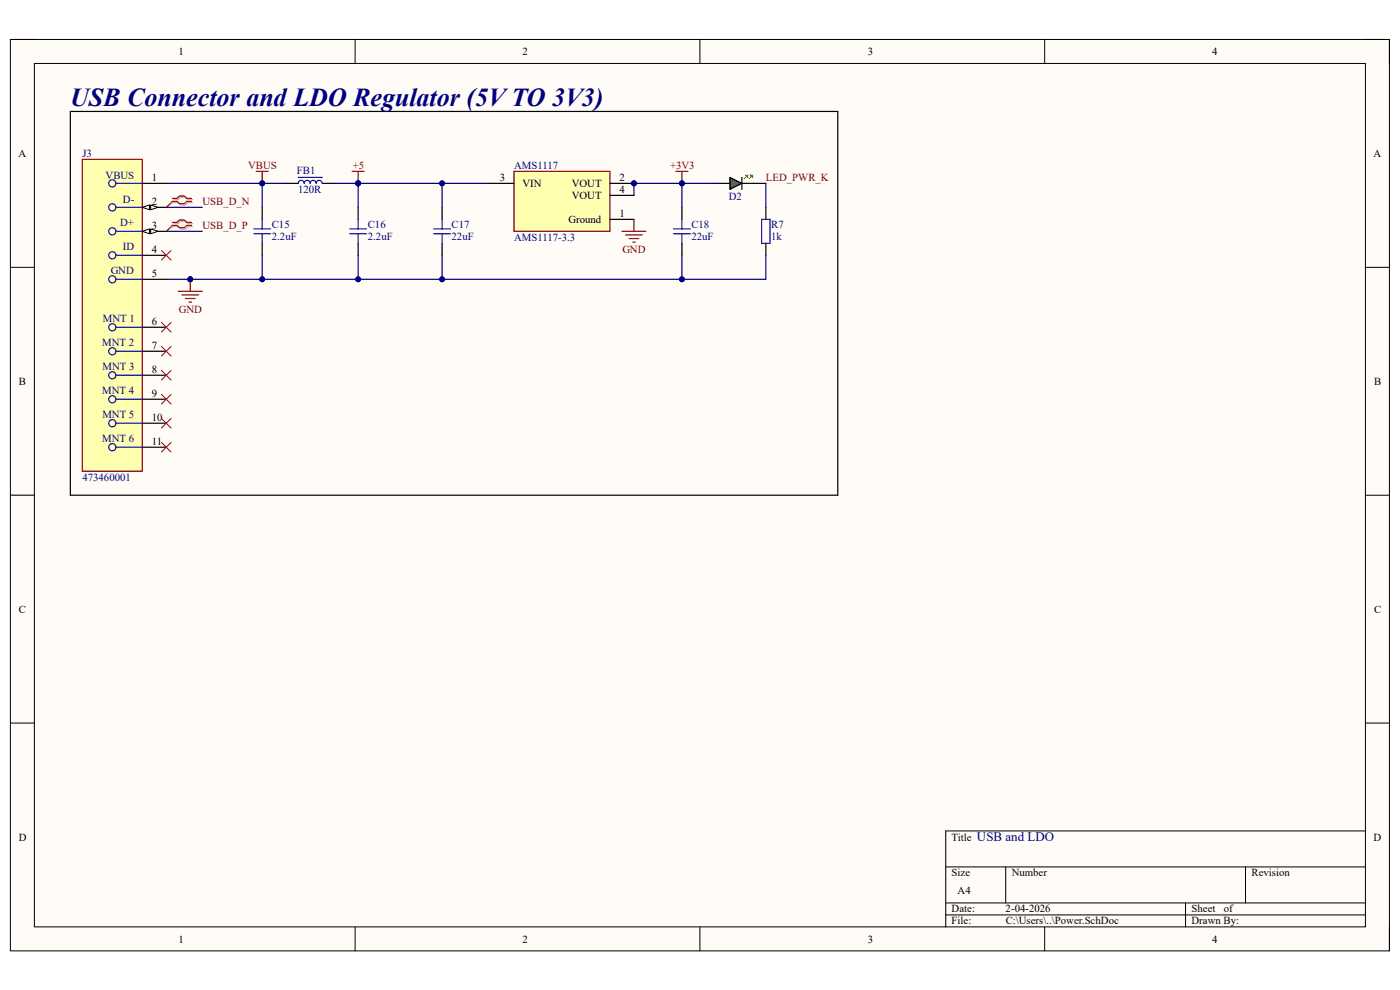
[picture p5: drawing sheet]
<svg xmlns="http://www.w3.org/2000/svg" width="297mm" height="210mm" viewBox="0 0 297 210" stroke-linecap="round" stroke-linejoin="round" font-family="sans-serif">
<path d="M2.2 8.4h292.6v193.3h-292.6z" fill-rule="evenodd" fill="#fffcf8"/>
<path d="M2.2 8.4h292.6v193.3h-292.6z" fill="none" stroke="#000" stroke-width=".21"/>
<path d="M7.3 13.5h282.4v183.1h-282.4z" fill-rule="evenodd" fill="#fffcf8"/>
<g fill="none" stroke="#000" stroke-width=".21">
<path d="M2.2 8.4h5.1M7.3 13.5h282.4v183.1h-282.4zM75.3 8.4v5.1M148.5 8.4v5.1M221.6 8.4v5.1M289.7 8.4h5.1v5.1M2.2 56.7h5.1M289.7 56.7h5.1M2.2 105h5.1M289.7 105.1h5.1M2.2 153.4h5.1M289.7 153.4h5.1"/>
<path d="M289.7 176.3h-89.1v20.3M75.3 196.6v5.1M148.5 196.6v5.1M200.6 183.9h89.1M200.6 191.5h89.1M200.6 194.1h89.1M213.4 183.9v7.6M221.6 196.6v5.1M251.5 191.5v5.1M264.2 183.9v7.6M294.8 196.6v5.1"/>
</g>
<circle cx="134.5" cy="38.9" r=".51" fill="#000080"/>
<circle cx="134.5" cy="38.9" r=".51" fill="none" stroke="#000080" stroke-width=".21"/>
<path d="M109.1 36.4h20.3v12.7h-20.3z" fill-rule="evenodd" fill="#ffffb0"/>
<path d="M109.1 36.4h20.3v12.7h-20.3z" fill="none" stroke="#800000" stroke-width=".25"/>
<path d="M104 38.9h5.1M129.4 38.9h5.1" fill="none" stroke="#000" stroke-width=".25"/>
<circle cx="134.5" cy="38.9" r=".51" fill="#000080"/>
<circle cx="134.5" cy="38.9" r=".51" fill="none" stroke="#000080" stroke-width=".21"/>
<path d="M129.4 41.4h5.1M129.4 46.5h5.1" fill="none" stroke="#000" stroke-width=".25"/>
<path d="M17.5 33.8h12.7v66.2h-12.7z" fill-rule="evenodd" fill="#ffffb0"/>
<path d="M17.5 33.8h12.7v66.2h-12.7z" fill="none" stroke="#800000" stroke-width=".25"/>
<g fill="none" stroke="#00f" stroke-width=".25">
<path d="M24.6 38.9h5.6M24.6 44h5.6M24.6 49.1h5.6M24.6 54.2h5.6M24.6 59.3h5.6M24.6 69.4h5.6M24.6 74.5h5.6M24.6 79.6h5.6M24.6 84.7h5.6M24.6 89.8h5.6M24.6 94.9h5.6"/>
<circle cx="23.8" cy="38.9" r=".76"/>
<circle cx="23.8" cy="54.2" r=".76"/>
<circle cx="23.8" cy="59.3" r=".76"/>
<circle cx="23.8" cy="49.1" r=".76"/>
<circle cx="23.8" cy="44" r=".76"/>
<circle cx="23.8" cy="69.4" r=".76"/>
<circle cx="23.8" cy="79.6" r=".76"/>
<circle cx="23.8" cy="74.5" r=".76"/>
<circle cx="23.8" cy="84.7" r=".76"/>
<circle cx="23.8" cy="89.8" r=".76"/>
<circle cx="23.8" cy="94.9" r=".76"/>
</g>
<path d="M30.2 38.9h5.1M30.2 44h5.1" fill="none" stroke="#000" stroke-width=".25"/>
<path d="M30.2 44l1.5-.5v1z" fill="#f8fcff"/>
<path d="M30.2 44l1.5-.5v1z" fill="none" stroke="#000" stroke-width=".21"/>
<path d="M32 43.5l1.5 .5-1.5 .5z" fill="#f8fcff"/>
<path d="M32 43.5l1.5 .5-1.5 .5z" fill="none" stroke="#000" stroke-width=".21"/>
<path d="M30.2 49.1h5.1" fill="none" stroke="#000" stroke-width=".25"/>
<path d="M30.2 49.1l1.5-.5v1z" fill="#f8fcff"/>
<path d="M30.2 49.1l1.5-.5v1z" fill="none" stroke="#000" stroke-width=".21"/>
<path d="M32 48.6l1.5 .5-1.5 .5z" fill="#f8fcff"/>
<path d="M32 48.6l1.5 .5-1.5 .5z" fill="none" stroke="#000" stroke-width=".21"/>
<path d="M30.2 54.2h5.1M30.2 59.3h5.1M30.2 69.4h5.1M30.2 74.5h5.1M30.2 79.6h5.1M30.2 84.7h5.1M30.2 89.8h5.1M30.2 94.9h5.1" fill="none" stroke="#000" stroke-width=".25"/>
<path d="M34.3 68.4l2 2M34.3 73.5l2 2M34.3 78.6l2 2M36.3 68.4l-2 2M36.3 73.5l-2 2M36.3 78.6l-2 2M34.3 83.7l2 2M34.3 88.8l2 2M34.3 93.9l2 2M36.3 83.7l-2 2M36.3 88.8l-2 2M36.3 93.9l-2 2" fill="none" stroke="#f00" stroke-width=".21"/>
<path d="M40.4 59.3v2.5M37.8 61.8h5.1M38.6 62.6h3.5M39.3 63.3h2.1M40.1 64.1h.5" fill="none" stroke="#800000" stroke-width=".25"/>
<circle cx="40.4" cy="59.2" r=".51" fill="#000080"/>
<circle cx="40.4" cy="59.2" r=".51" fill="none" stroke="#000080" stroke-width=".21"/>
<path d="M54.4 36.4h2.5M55.6 36.4v2.5" fill="none" stroke="#800000" stroke-width=".25"/>
<circle cx="55.6" cy="38.9" r=".51" fill="#000080"/>
<circle cx="55.6" cy="38.9" r=".51" fill="none" stroke="#000080" stroke-width=".21"/>
<path d="M34.3 53.1l2 2.1M36.3 53.1l-2 2.1" fill="none" stroke="#f00" stroke-width=".21"/>
<path d="M60.7 38.9h2.6M68.3 38.9h2.6M55.6 44v2.5M55.6 51.6v2.6M76 44v2.5M76 51.6v2.6" fill="none" stroke="#000" stroke-width=".25"/>
<path d="M63.3 38.9a.64 .64 0 0 1 .6-.6 .64 .64 0 0 1 .6 .6 .64 .64 0 0 1 .7-.6 .64 .64 0 0 1 .6 .6 .64 .64 0 0 1 .6-.6 .64 .64 0 0 1 .7 .6 .64 .64 0 0 1 .6-.6 .64 .64 0 0 1 .6 .6M63.3 37.6h5M53.8 49.6h3.6M53.8 48.6h3.6M55.6 46.5v2.1M55.6 49.6v2M74.2 49.6h3.6M74.2 48.6h3.6M76 46.5v2.1M76 49.6v2" fill="none" stroke="#00f" stroke-width=".25"/>
<path d="M74.7 36.4h2.6M76 36.4v2.5" fill="none" stroke="#800000" stroke-width=".25"/>
<circle cx="76" cy="38.9" r=".51" fill="#000080"/>
<circle cx="76" cy="38.9" r=".51" fill="none" stroke="#000080" stroke-width=".21"/>
<path d="M93.8 44v2.5M93.8 51.6v2.6M144.7 44v2.5M144.7 51.6v2.6" fill="none" stroke="#000" stroke-width=".25"/>
<path d="M92 49.6h3.6M92 48.6h3.6M93.8 46.5v2.1M93.8 49.6v2M142.9 49.6h3.5M142.9 48.6h3.5M144.7 46.5v2.1M144.7 49.6v2" fill="none" stroke="#00f" stroke-width=".25"/>
<path d="M143.4 36.4h2.5M144.7 36.4v2.5M131.9 49.1h5.1M132.7 49.8h3.6M133.5 50.6h2M134.2 51.4h.5M134.5 46.5v2.6" fill="none" stroke="#800000" stroke-width=".25"/>
<circle cx="144.7" cy="38.9" r=".51" fill="#000080"/>
<circle cx="144.7" cy="38.9" r=".51" fill="none" stroke="#000080" stroke-width=".21"/>
<path d="M152.3 38.9h2.5M157.4 38.9h2.5M157.4 37.6v2.6" fill="none" stroke="#000" stroke-width=".25"/>
<path d="M154.8 37.6l2.6 1.3-2.6 1.3z" fill-rule="evenodd" fill="#0f0"/>
<path d="M154.8 37.6l2.6 1.3-2.6 1.3zM159.9 38.9h2.6" fill="none" stroke="#000" stroke-width=".25"/>
<path d="M158.2 37.1h.5v.5z" fill="#0f0"/>
<path d="M158.2 37.1h.5v.5zM158.4 37.4l-.5 .5" fill="none" stroke="#0f0" stroke-width=".25"/>
<path d="M159.2 37.1h.5v.5z" fill="#0f0"/>
<path d="M159.2 37.1h.5v.5zM159.4 37.4l-.5 .5" fill="none" stroke="#0f0" stroke-width=".25"/>
<path d="M14.9 23.6h162.8v81.5h-162.8zM162.5 44v2.5M162.5 51.6v2.6" fill="none" stroke="#000" stroke-width=".25"/>
<path d="M161.6 46.5h1.8v5.1h-1.8z" fill="none" stroke="#00f" stroke-width=".25"/>
<path d="M36.8 42.3h1l.5-.5h1l.6 .5h1M36.8 43h1l.5 .5h1l.6-.5h1M36.8 47.4h1l.5-.5h1l.6 .5h1M36.8 48.1h1l.5 .5h1l.6-.5h1" fill="none" stroke="#d0a19e" stroke-width=".25"/>
<path d="M36.8 43l-1.5 1M36.8 48.1l-1.5 1" fill="none" stroke="#d0a19e" stroke-width=".21"/>
<path d="M36.5 42.1h1.1l.5-.5h1l.5 .5h1M36.5 42.7h1.1l.5 .5h1l.5-.5h1M36.5 47.2h1.1l.5-.5h1l.5 .5h1M36.5 47.8h1.1l.5 .5h1l.5-.5h1" fill="none" stroke="#f00" stroke-width=".25"/>
<path d="M36.5 42.7l-1.2 1.3M36.5 47.8l-1.2 1.3" fill="none" stroke="#f00" stroke-width=".21"/>
<path d="M35.3 59.3h5.1" fill="none" stroke="#000080" stroke-width=".25"/>
<circle cx="40.4" cy="59.2" r=".51" fill="#000080"/>
<circle cx="40.4" cy="59.2" r=".51" fill="none" stroke="#000080" stroke-width=".21"/>
<path d="M76 54.2v5.1h-35.6" fill="none" stroke="#000080" stroke-width=".25"/>
<circle cx="40.4" cy="59.2" r=".51" fill="#000080"/>
<circle cx="40.4" cy="59.2" r=".51" fill="none" stroke="#000080" stroke-width=".21"/>
<circle cx="55.6" cy="59.2" r=".51" fill="#000080"/>
<circle cx="55.6" cy="59.2" r=".51" fill="none" stroke="#000080" stroke-width=".21"/>
<circle cx="76" cy="59.2" r=".51" fill="#000080"/>
<circle cx="76" cy="59.2" r=".51" fill="none" stroke="#000080" stroke-width=".21"/>
<path d="M70.9 38.9h5.1" fill="none" stroke="#000080" stroke-width=".25"/>
<circle cx="76" cy="38.9" r=".51" fill="#000080"/>
<circle cx="76" cy="38.9" r=".51" fill="none" stroke="#000080" stroke-width=".21"/>
<path d="M35.3 44h7.6M35.3 49.1h7.6M55.6 54.2v5.1" fill="none" stroke="#000080" stroke-width=".25"/>
<circle cx="55.6" cy="59.2" r=".51" fill="#000080"/>
<circle cx="55.6" cy="59.2" r=".51" fill="none" stroke="#000080" stroke-width=".21"/>
<path d="M55.6 38.9v5.1" fill="none" stroke="#000080" stroke-width=".25"/>
<circle cx="55.6" cy="38.9" r=".51" fill="#000080"/>
<circle cx="55.6" cy="38.9" r=".51" fill="none" stroke="#000080" stroke-width=".21"/>
<path d="M76 38.9h28" fill="none" stroke="#000080" stroke-width=".25"/>
<circle cx="76" cy="38.9" r=".51" fill="#000080"/>
<circle cx="76" cy="38.9" r=".51" fill="none" stroke="#000080" stroke-width=".21"/>
<circle cx="93.8" cy="38.9" r=".51" fill="#000080"/>
<circle cx="93.8" cy="38.9" r=".51" fill="none" stroke="#000080" stroke-width=".21"/>
<path d="M76 38.9v5.1" fill="none" stroke="#000080" stroke-width=".25"/>
<circle cx="76" cy="38.9" r=".51" fill="#000080"/>
<circle cx="76" cy="38.9" r=".51" fill="none" stroke="#000080" stroke-width=".21"/>
<path d="M134.5 41.4v-2.5h10.2v5.1" fill="none" stroke="#000080" stroke-width=".25"/>
<circle cx="134.5" cy="38.9" r=".51" fill="#000080"/>
<circle cx="134.5" cy="38.9" r=".51" fill="none" stroke="#000080" stroke-width=".21"/>
<circle cx="144.7" cy="38.9" r=".51" fill="#000080"/>
<circle cx="144.7" cy="38.9" r=".51" fill="none" stroke="#000080" stroke-width=".21"/>
<path d="M93.8 54.2v5.1" fill="none" stroke="#000080" stroke-width=".25"/>
<circle cx="93.8" cy="59.2" r=".51" fill="#000080"/>
<circle cx="93.8" cy="59.2" r=".51" fill="none" stroke="#000080" stroke-width=".21"/>
<path d="M93.8 38.9v5.1" fill="none" stroke="#000080" stroke-width=".25"/>
<circle cx="93.8" cy="38.9" r=".51" fill="#000080"/>
<circle cx="93.8" cy="38.9" r=".51" fill="none" stroke="#000080" stroke-width=".21"/>
<path d="M144.7 54.2v5.1h-68.7" fill="none" stroke="#000080" stroke-width=".25"/>
<circle cx="144.7" cy="59.2" r=".51" fill="#000080"/>
<circle cx="144.7" cy="59.2" r=".51" fill="none" stroke="#000080" stroke-width=".21"/>
<circle cx="93.8" cy="59.2" r=".51" fill="#000080"/>
<circle cx="93.8" cy="59.2" r=".51" fill="none" stroke="#000080" stroke-width=".21"/>
<circle cx="76" cy="59.2" r=".51" fill="#000080"/>
<circle cx="76" cy="59.2" r=".51" fill="none" stroke="#000080" stroke-width=".21"/>
<path d="M144.7 38.9h7.6" fill="none" stroke="#000080" stroke-width=".25"/>
<circle cx="144.7" cy="38.9" r=".51" fill="#000080"/>
<circle cx="144.7" cy="38.9" r=".51" fill="none" stroke="#000080" stroke-width=".21"/>
<path d="M162.5 38.9v5.1M162.5 54.2v5.1h-17.8" fill="none" stroke="#000080" stroke-width=".25"/>
<circle cx="144.7" cy="59.2" r=".51" fill="#000080"/>
<circle cx="144.7" cy="59.2" r=".51" fill="none" stroke="#000080" stroke-width=".21"/>
<path d="M35.3 38.9h25.4" fill="none" stroke="#000080" stroke-width=".25"/>
<circle cx="55.6" cy="38.9" r=".51" fill="#000080"/>
<circle cx="55.6" cy="38.9" r=".51" fill="none" stroke="#000080" stroke-width=".21"/>
<text font-size="5.5" fill="#000080" x="14.9" y="22.4">USB Connector and LDO Regulator (5V TO 3V3)</text>
<text font-size="2.8" fill="#000080" x="207.3" y="178.4">USB and LDO</text>
<g font-size="2.3">
<text x="37.9" y="11.7">1</text>
<text x="110.9" y="11.7">2</text>
<text x="184.1" y="11.7">3</text>
<text x="257.1" y="11.7">4</text>
<text x="3.9" y="33.3">A</text>
<text x="291.4" y="33.3">A</text>
<text x="32.2" y="38.4">1</text>
<text x="106" y="38.4">3</text>
<text x="110.8" y="39.7">VIN</text>
<text x="121.3" y="39.7">VOUT</text>
<text x="131.4" y="38.4">2</text>
<text x="131.4" y="40.9">4</text>
<text x="32.2" y="43.5">2</text>
<text x="120.6" y="47.3">Ground</text>
<text x="121.3" y="42.2">VOUT</text>
<text x="131.4" y="46">1</text>
<text x="32.2" y="48.6">3</text>
<text x="32.2" y="53.6">4</text>
<text x="32.2" y="58.7">5</text>
<text x="32.2" y="68.9">6</text>
<text x="32.2" y="74">7</text>
<text x="4" y="81.6">B</text>
<text x="32.2" y="79.1">8</text>
<text x="291.5" y="81.6">B</text>
<text x="32.2" y="84.2">9</text>
<text x="32.2" y="89.3">10</text>
<text x="32.2" y="94.4">11</text>
<text x="4" y="130">C</text>
<text x="291.5" y="130">C</text>
<text x="4" y="178.3">D</text>
<text x="201.9" y="178.3">Title</text>
<text x="291.4" y="178.3">D</text>
<text x="201.9" y="185.9">Size</text>
<text x="214.6" y="185.9">Number</text>
<text x="265.5" y="185.9">Revision</text>
<text x="203.2" y="189.7">A4</text>
<text x="201.9" y="193.5">Date:</text>
<text x="201.9" y="196.1">File:</text>
<text x="213.3" y="193.5">2-04-2026</text>
<text x="213.4" y="196.1">C:\Users\..\Power.SchDoc</text>
<text x="252.8" y="196.1">Drawn By:</text>
<text x="252.8" y="193.5">Sheet</text>
<text x="259.6" y="193.5">of</text>
<text x="37.9" y="199.9">1</text>
<text x="110.9" y="199.9">2</text>
<text x="184.1" y="199.9">3</text>
<text x="257.1" y="199.9">4</text>
</g>
<g font-size="2.3" fill="#000080">
<text x="17.5" y="33.3">J3</text>
<text x="109.1" y="35.9">AMS1117</text>
<text x="22.4" y="37.9">VBUS</text>
<text x="63" y="36.9">FB1</text>
<text x="63.2" y="40.9">120R</text>
<text x="26.1" y="43">D-</text>
<text x="154.6" y="42.5">D2</text>
<text x="25.5" y="48">D+</text>
<text x="26.1" y="53.1">ID</text>
<text x="57.7" y="48.3">C15</text>
<text x="57.7" y="50.8">2.2uF</text>
<text x="78" y="48.3">C16</text>
<text x="78" y="50.8">2.2uF</text>
<text x="95.8" y="48.3">C17</text>
<text x="95.8" y="50.8">22uF</text>
<text x="109.1" y="51.1">AMS1117-3.3</text>
<text x="146.7" y="48.3">C18</text>
<text x="146.7" y="50.8">22uF</text>
<text x="163.6" y="48.3">R7</text>
<text x="163.6" y="50.8">1k</text>
<text x="23.5" y="58.2">GND</text>
<text x="21.8" y="68.4">MNT 1</text>
<text x="21.7" y="73.5">MNT 2</text>
<text x="21.7" y="83.7">MNT 4</text>
<text x="21.8" y="78.6">MNT 3</text>
<text x="21.7" y="88.8">MNT 5</text>
<text x="21.7" y="93.9">MNT 6</text>
<text x="17.5" y="102">473460001</text>
</g>
<g font-size="2.3" fill="#800000">
<text x="52.6" y="35.9">VBUS</text>
<text x="74.8" y="35.9">+5</text>
<text x="142.2" y="35.9">+3V3</text>
<text x="162.5" y="38.4">LED_PWR_K</text>
<text x="42.9" y="43.5">USB_D_N</text>
<text x="42.9" y="48.6">USB_D_P</text>
<text x="132" y="53.6">GND</text>
<text x="37.9" y="66.4">GND</text>
</g>
</svg>
